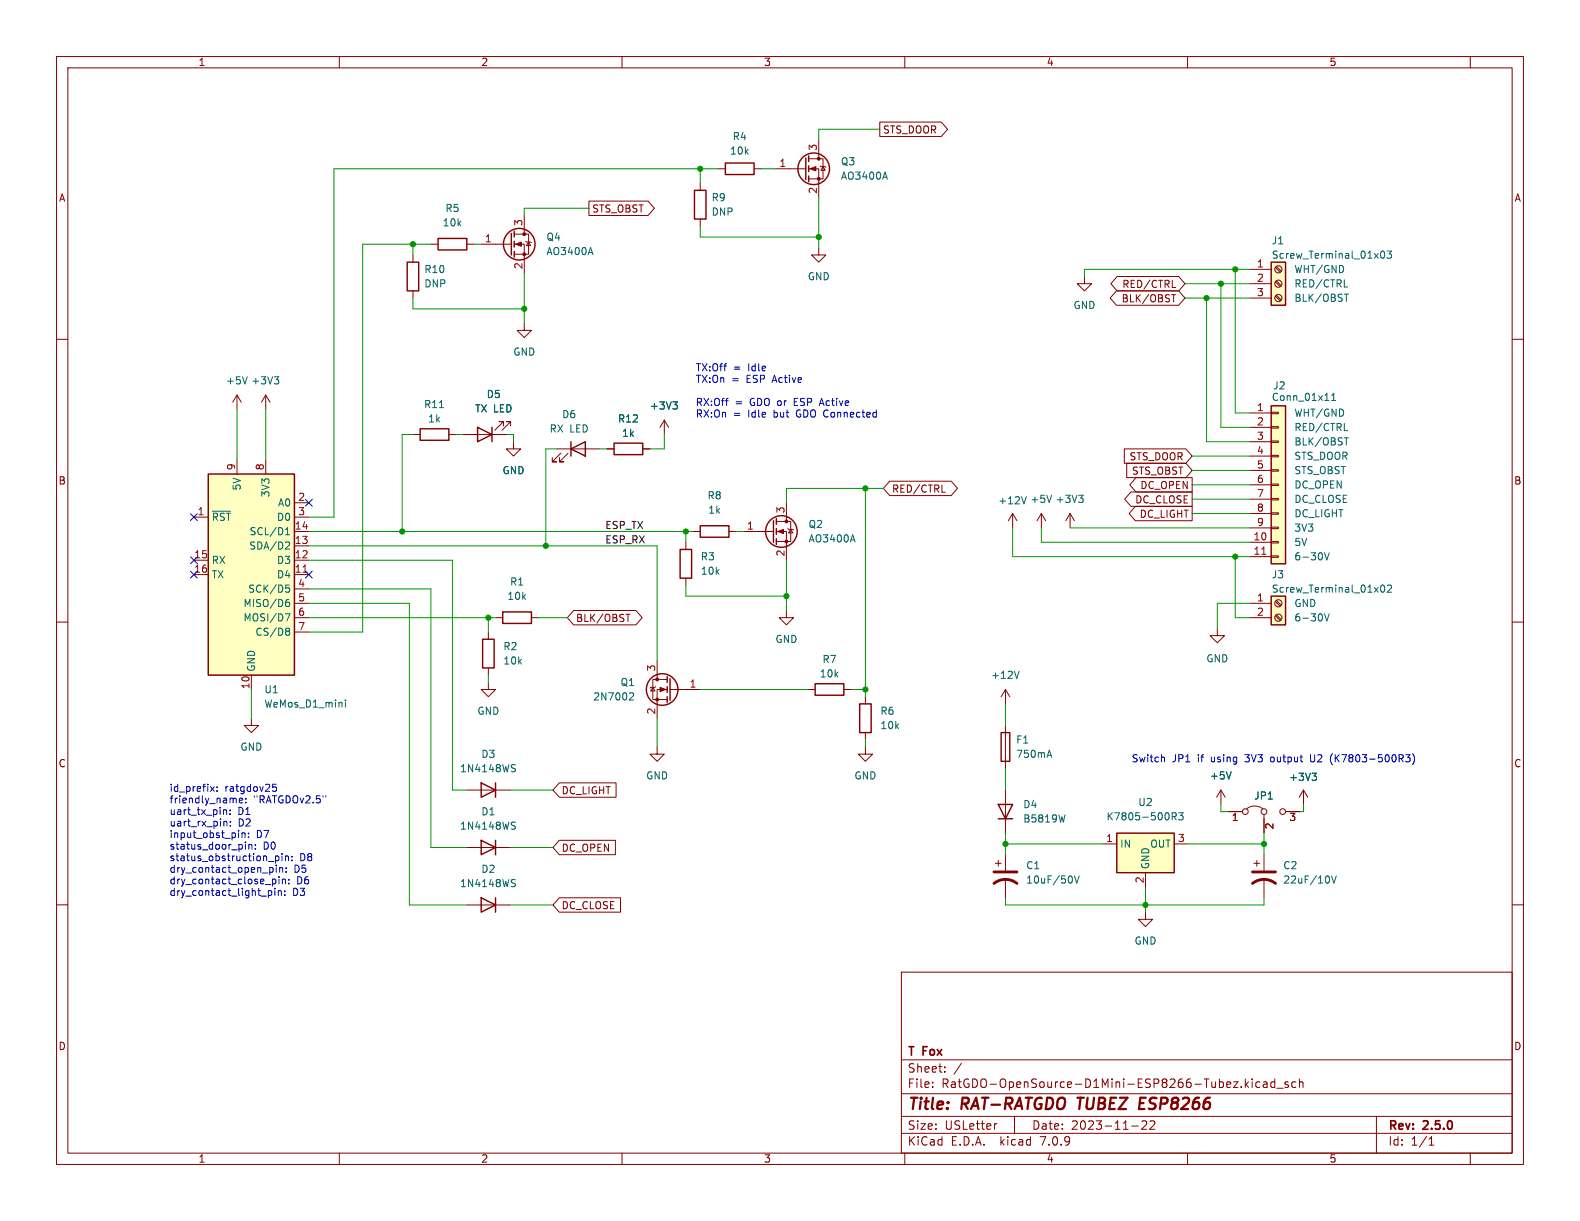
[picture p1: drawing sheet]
<svg xmlns="http://www.w3.org/2000/svg" width="279mm" height="216mm" viewBox="0 0 279 216" stroke-linecap="round" stroke-linejoin="round" font-family="sans-serif">
<g fill="none" stroke="#840000" stroke-width=".18">
<path d="M10 10h259.4v195.9h-259.4zM12 12h255.4v191.9h-255.4zM60 10v2M110 10v2M160 10v2M210 10v2M260 10v2M92.7 38.1v3.3M104.1 35.6h10.5l1.1 1.2-1.1 1.3h-10.5zM123.8 32.4v1.3M123.8 38.7v1.3M127 29.8h1.3"/>
<path d="M133.3 29.8h1.3M137.2 29.8h5.3M143 29.8h1.8v5.1M143 28.1h2.5v3.5h-2.5M144.8 24.8v3.3M145 29.3l.2 .2h.7l.1 .1M145.5 29.5l.4 .6h-.7zM155.6 21.6h10.9l1.1 1.3-1.1 1.2h-10.9zM10 60h2M73 45.1v1.3M73 51.4v1.3M76.2 43.2h1.3"/>
<path d="M82.5 43.2h1.3M85.1 43.2h5.3M90.9 43.2h1.8v5.1M90.9 41.4h2.6v3.6h-2.6M92.7 57.2v1.2h1.3l-1.3 1.3-1.3-1.3h1.3M93 42.7l.1 .1h.8l.1 .1M93.5 42.8l.4 .6h-.8zM144.8 43.8v1.3h1.2l-1.2 1.3-1.3-1.3h1.3M191.8 48.9v1.3h1.2l-1.2 1.2-1.3-1.2h1.3M197.4 51.4h11l1.1 1.3-1.1 1.3h-11l-1.1-1.3zM197.5 48.9h10.9l1.1 1.3-1.1 1.2h-10.9l-1.1-1.2zM207.2 52.1h.7"/>
<path d="M207.3 50.8h.6M207.5 52.1v1.3M221 47.6h3.8M221 50.2h3.8M221 52.7h3.8M225.5 52.4l.9 .8M225.5 49.8l.9 .9M225.5 47.3l.9 .8M225.7 52.2l.9 .8M225.7 49.7l.9 .8M225.7 47.1l.9 .9M267.4 60h2"/>
<path d="M41.9 69.9l-.8 1.2M41.9 69.9v2.5M41.9 69.9l.8 1.2M47 69.9l-.8 1.2M47 69.9v2.5M47 69.9l.8 1.2M73 76.8h1.3M79.4 76.8h1.2M81.9 76.8h7.6M89 75.3v-.8h-.7h.7l-1.5 1.6M90.3 75.3v-.8h-.8h.8l-1.5 1.6M90.8 78.1v1.3h1.3l-1.3 1.2-1.3-1.2h1.3"/>
<path d="M98.4 79.4h7.6M107.3 79.4h1.3M113.7 79.4h1.2M117.5 74.3l-.8 1.3M117.5 74.3v2.5M117.5 74.3l.7 1.3M198.8 79.4h10.9l1.1 1.2-1.1 1.3h-10.9zM221 73h3.8M221 75.6h3.8M221 78.1h3.8M224.8 78h1.3v.2h-1.3zM224.8 75.4h1.3v.3h-1.3z"/>
<path d="M224.8 72.9h1.3v.3h-1.3zM34.3 91.4h2.5M34.3 99.1h2.5M41.9 81.3v2.5M47 81.3v2.5M52.1 94h2.5M52.1 91.4h2.5M52.1 99.1h2.5M52.1 96.5h2.5M52.1 88.9h2.5M99.2 80.1l-1.5 1.6h.7h-.7v-.8M100.5 80.1l-1.6 1.6h.8h-.8v-.8"/>
<path d="M121.3 95.9v1.3M122.6 94h1.2M128.9 94h1.3M131.4 94h5.4M137.3 94h1.8v5.1M137.3 92.2h2.5v3.6h-2.5M139.1 88.9v3.3M139.3 93.5l.1 .1h.8l.1 .1M139.8 93.6l.4 .6h-.8zM157.3 85.1h10.9l1.1 1.3-1.1 1.2h-10.9l-1.1-1.2zM166.6 87h.6M179.1 90.8l-.8 1.3"/>
<path d="M179.1 90.8v2.5M179.1 90.8l.7 1.3M184.1 90.8l-.7 1.3M184.1 90.8v2.5M184.1 90.8l.8 1.3M189.2 90.8l-.7 1.3M189.2 90.8v2.5M189.2 90.8l.8 1.3M199.2 81.9h10.5l1.1 1.3-1.1 1.3h-10.5zM200 87h10.8v2.5h-10.8l-1.1-1.2zM200.8 89.5h10v2.6h-10l-1.1-1.3zM200.9 84.5h9.9v2.5h-9.9l-1.1-1.3z"/>
<path d="M221 95.9h3.8M221 98.4h3.8M221 80.6h3.8M221 83.2h3.8M221 85.7h3.8M221 88.3h3.8M221 90.8h3.8M221 93.3h3.8M224.8 98.3h1.3v.3h-1.3zM224.8 95.8h1.3v.2h-1.3zM224.8 93.2h1.3v.3h-1.3zM224.8 90.7h1.3v.2h-1.3z"/>
<path d="M224.8 88.1h1.3v.3h-1.3zM224.8 85.6h1.3v.3h-1.3zM224.8 83.1h1.3v.2h-1.3zM224.8 80.5h1.3v.3h-1.3zM10 110h2M34.3 101.6h2.5M44.4 119.4v2.5M52.1 109.2h2.5M52.1 106.7h2.5M52.1 101.6h2.5M52.1 104.1h2.5M52.1 111.8h2.5"/>
<path d="M86.4 111.8v1.2M86.4 118.1v1.3M87.6 109.2h1.3M94 109.2h1.2M101.4 107.9h11.1l1.1 1.3-1.1 1.3h-11.1l-1.1-1.3zM110.7 108.6h.7M111.1 108.6v1.3M116.2 116.8v3.3M121.3 102.2v1.3M139.1 108v1.2h1.2l-1.2 1.3-1.3-1.3h1.3M215.3 111.1v1.3h1.2l-1.2 1.3-1.3-1.3h1.3M221 109.2h3.8"/>
<path d="M221 106.7h3.8M225.5 108.9l.9 .8M225.5 106.3l.9 .9M225.7 108.7l.9 .9M225.7 106.2l.9 .8M267.4 110h2M44.4 127v1.3h1.3l-1.3 1.2-1.2-1.2h1.2M82.5 139.7h7.7M86.4 120.7v1.2h1.2l-1.2 1.3-1.3-1.3h1.3M98.9 138.4h10v2.6h-10l-1.1-1.3zM115.4 121.5l.4 .7h-.7zM116 121.4l-.2 .1h-.7l-.2 .2"/>
<path d="M116.2 132.1v1.3h1.3l-1.3 1.2-1.3-1.2h1.3M118 121.9h-1.8v5.1M118 120.1h-2.6v3.6h2.6M118.5 121.9h5.3M142.9 121.9h1.2M149.2 121.9h1.3M153 132.1v1.3h1.3l-1.3 1.2-1.2-1.2h1.2M153 123.2v1.3M153 129.5v1.3M177.8 121.9l-.8 1.3M177.8 121.9v2.6M177.8 128.3v7.6"/>
<path d="M177.8 139.7v7.6M177.8 121.9l.8 1.3M215.9 139.7l-.8 1.3M215.9 139.7v2.5M215.9 139.7l.8 1.3M230.5 139.7l-.8 1.3M230.5 139.7v2.5M230.5 139.7l.8 1.3M10 160h2M82.5 149.9h7.7M98.9 158.7h10.8v2.6h-10.8l-1.1-1.3zM98.9 148.6h9.9v2.5h-9.9l-1.1-1.2z"/>
<path d="M176 152.7h1M176.5 152.1v1.1M177.8 151.1v2.8M177.8 155.4v3.4M194.9 149.2h2.6M202.6 154.3v2.5M207.6 149.2h2.6M217.2 143.5h2.5M220.5 143a2.26 2.26 0 0 1 2.8 0M221.7 152.7h1.1M222.2 152.1v1.1M223.5 144v3.3"/>
<path d="M223.5 151.1v2.8M223.5 155.4v3.4M227.3 143.5h2.6M267.4 160h2M82.5 160h7.7M159.4 171.9h108v32h-108zM202.6 161.3v1.3h1.2l-1.2 1.2-1.3-1.2h1.3M159.4 197.4h108M159.4 193.4h108M159.4 187.4h108M164.9 192.1v.2M164.9 191.4v.1"/>
<path d="M167.1 189.4v.2M167.1 188.7v.1M170 188l-1.3 1.9M176.3 198.7l-.3 .1M179.4 197.4v3M200.1 199.1h1.2M201.9 198.3l.6-.1 .2 .1 .1 .3-.9 1.1h.9M203.4 198.3l.5-.1 .2 .1 .1 .3-.9 1.1h.9M220.4 191.7l.4 .6M220.8 191.3l-.6 .6M221.4 190.8v.1M221.4 191.3v1"/>
<path d="M222.8 191.4l-.4-.1-.3 .3v.4l.1 .2h.6M223.4 191.4h.6l.1 .9M224.1 191.6l-.5 .1a.29 .29 0 0 0-.3 .3 .29 .29 0 0 0 .3 .3l.5-.1M225.4 191.4l-.4-.1-.3 .3v.4l.2 .2h.5M225.4 190.8v1.5M225.8 192.4h1.1M227.8 191.4l-.4-.1-.2 .2 .1 .2 .5 .2v.3h-.6M229.1 191.4l-.4-.1-.3 .3v.4l.2 .2h.5M229.8 191.4l.2-.1 .4 .1v.9M229.8 190.8v1.5M243.4 197.4v6.5M60 203.9v2"/>
<path d="M110 203.9v2M159.4 200.4h108M160 203.9v2M210 203.9v2M252.7 202.5h.9M252.7 201.4l.4-.4v1.5M260 203.9v2"/>
<circle cx="226.1" cy="52.7" r=".63"/>
<circle cx="226.1" cy="47.6" r=".63"/>
<circle cx="226.1" cy="50.2" r=".63"/>
<circle cx="226.1" cy="106.7" r=".63"/>
<circle cx="226.1" cy="109.2" r=".63"/>
<circle cx="220.2" cy="143.5" r=".51"/>
<circle cx="223.5" cy="143.5" r=".51"/>
<circle cx="226.8" cy="143.5" r=".51"/>
</g>
<path d="M190.5 194.1h1.2M191.1 194.1l-.3 2M201.4 196.1h1M201.5 195.1h.7M201.7 194.1h.9" fill="none" stroke="#840000" stroke-width=".4"/>
<g fill="none" stroke="#006464" stroke-width=".18">
<path d="M156.5 30.4l.4 1.3M104.4 43.8l.5 1.2M237.7 50.7h.6M237.7 52h.7M238.1 52v1.3M244.3 44.5l.1-.1a.68 .68 0 0 1 .5 .6 .68 .68 0 0 1-.5 .7l-.1-.2-.2-.3zM245.3 44.4h.8l-.5 .5 .4 .1v.5l-.2 .2-.5-.2M43.7 66.6l-.4 1.3M48.5 66.6h.8l-.4 .5M49 67.1l.3 .2v.3l-.3 .3M77.7 72.1h.7M119 71.1h.8l-.5 .4"/>
<path d="M119.5 71.5l.3 .3v.3l-.3 .2M235.5 70.8h.7M235.5 69.9l.3-.4v1.3M237.7 76.1h.6M237.7 77.4h.7M238.1 77.4v1.3M37.6 90.4h3.2M50.5 94.6h.7M50.5 93.7l.4-.4v1.3M50.7 95.8l.4 .1 .1 .3-.8 .9h.8M150.8 94.6l.4 1.2M181.5 87.8l-.4 1.3"/>
<path d="M186 87.6l-.5 1.2M190.7 87.6h.8l-.4 .5M191.3 88.1l.2 .2v.3l-.2 .2M234.2 97.7l.4 1.3 .5-1.3M50.4 108.5h.9l-.6 1.3M50.6 103.4h.6M50.7 103.9h.3l.2 .3-.1 .5h-.4M50.7 106.5h.4l.1 .2v.4l-.5 .2M50.7 111.1h.3l.2 .2-.2 .3M50.7 111.6h.3M51 111.6l.2 .3v.2l-.1 .2h-.4M51.1 106l-.4 .1"/>
<path d="M180.2 118.7l-.4 1.3M234.2 108.5l.4 1.3 .5-1.3M244.3 103.6l.1-.2a.68 .68 0 0 1 .5 .7 .68 .68 0 0 1-.5 .6l-.1-.1-.2-.4zM245.3 103.6l.5-.2 .3 .4-.8 .9h.8M61.1 123.8v.1M61.1 124.2v.8M90.7 135.8l.3 .1 .1 .3-.2 .3h-.3M90.7 135.2l.4 .1M111.5 122.5l.4 .1 .1 .3-.7 .9h.7M185.3 133.6h.6M185.6 132.7l.4 1.2M217.7 136.5l-.4 1.2"/>
<path d="M232 136.7h.8l-.4 .5M232.6 137.2l.2 .2v.4l-.2 .2M90.7 156.1l.3 .1 .1 .3-.2 .3h-.3M90.7 146l.3 .1 .1 .3-.2 .2h-.3M90.7 155.5l.4 .1M90.7 145.4h.4M188.3 144.1l-.3 1.3M189.6 155.1v.8M190 154.9l.4 1.3 .4-1.3M207.3 144.4l.6-.1 .1-.2-.1-.3-.6-.1v1.3M207.6 144.4l.4 .6M208.4 143.7h.8l-.4 .5 .4 .1v.6l-.2 .1-.6-.1"/>
<path d="M235 155.1v.8M235.5 154.9l.4 1.3 .4-1.3"/>
</g>
<g fill="none" stroke="#840000" stroke-width=".25">
<path d="M122.8 33.7h2v5h-2zM128.3 28.8h5v2.1h-5zM142.5 27.9v3.9M143 27.6v1M143 29.3v1.1M143 31.1v1M72 46.4h2v5h-2zM77.5 42.2h5v2h-5zM90.4 41.3v3.8M90.9 40.9v1M90.9 42.7v1M90.9 44.5v1"/>
<path d="M224.8 46.4h2.5v7.6h-2.5zM74.3 75.8h5.1v2.1h-5.1zM84.5 75.6l2.5 1.2-2.5 1.3zM87 75.6v2.5M101 79.4l2.5-1.3v2.5zM101 78.1v2.5M108.6 78.4h5.1v2h-5.1zM224.8 71.8h2.5v27.9h-2.5zM36.8 83.8h15.3v35.6h-15.3zM120.3 97.2h2v5h-2zM123.8 93h5.1v2h-5.1zM136.8 92.1v3.8"/>
<path d="M137.3 91.7v1M137.3 93.5v1M137.3 95.3v1M85.3 113h2.1v5.1h-2.1zM88.9 108.2h5.1v2h-5.1zM118 119.6v1.1M224.8 105.4h2.5v5.1h-2.5zM85.1 138.4l2.5 1.3-2.5 1.3zM87.6 138.4v2.6M118 121.4v1M118 123.2v1M118.5 120v3.8"/>
<path d="M144.1 120.9h5.1v2h-5.1zM152 124.5h2.1v5h-2.1zM177 129.5h1.6v5.1h-1.6zM85.1 158.8l2.5 1.2-2.5 1.3zM85.1 148.6l2.5 1.3-2.5 1.2zM87.6 148.6v2.5M87.6 158.8v2.5M176.5 142.2h2.6l-1.3 2.6zM176.5 144.8h2.6M197.5 147.3h10.1v7h-10.1z"/>
<circle cx="143.9" cy="29.8" r="2.79"/>
<circle cx="91.8" cy="43.2" r="2.79"/>
<circle cx="138.2" cy="94" r="2.79"/>
<circle cx="117.1" cy="121.9" r="2.79"/>
</g>
<g fill="#ffffc2" stroke="#ffffc2" stroke-width=".18">
<path d="M224.8 46.4h2.5v7.6h-2.5z"/>
<path d="M224.8 105.4h2.5v5.1h-2.5z"/>
<path d="M224.8 71.8h2.5v27.9h-2.5z"/>
<path d="M197.5 147.3h10.1v7h-10.1z"/>
<path d="M36.8 83.8h15.3v35.6h-15.3z"/>
</g>
<g fill="#840000" stroke="#840000" stroke-width=".18">
<path d="M91.2 43.2l1-.4v.8z"/>
<path d="M116.7 121.5l1 .4-1 .4z"/>
<path d="M137.5 94l1.1-.4v.8z"/>
<path d="M143.3 29.8l1-.3v.7z"/>
<circle cx="92.7" cy="45" r=".25"/>
<circle cx="92.7" cy="41.4" r=".25"/>
<circle cx="116.2" cy="123.7" r=".25"/>
<circle cx="116.2" cy="120.1" r=".25"/>
<circle cx="139.1" cy="95.8" r=".25"/>
<circle cx="139.1" cy="92.2" r=".25"/>
<circle cx="144.8" cy="31.6" r=".25"/>
<circle cx="144.8" cy="28.1" r=".25"/>
</g>
<path d="M223.1 98h.8M53.6 101.2h.7" fill="none" stroke="#a90000" stroke-width=".18"/>
<path d="M175.8 156.2a3.3 3.3 0 0 1 4 0M175.8 154.2h4M221.5 156.2a3.3 3.3 0 0 1 4.1 0M221.5 154.2h4.1" fill="none" stroke="#840000" stroke-width=".51"/>
<g fill="none" stroke="#0000c2" stroke-width=".18">
<path d="M145 71.3h.6M145.3 70.4l-.4 1.3M38.4 139.8v.1M38.4 139.1v.2M48.2 138.7h.6M48.4 139.1h.3l.2 .3-.1 .4-.4 .1M205.6 133.9l.3 .1v.7M224.8 133.9l-.1 .2 .1 .6M231.8 133.4v1.1l.2 .2h.2M235.3 134.7l.3 .5M235.6 133.3l-.3 .5M248.6 133.4h.8l-.5 .5 .4 .1 .1 .5-.3 .2h-.4"/>
<path d="M249.8 133.3a1.46 1.46 0 0 1 0 1.9M39.9 143.2l.2 .2v.6M40.1 145.3v.8M40.7 143.9v.1M40.7 143.2v.2M40.7 145.9v.2M40.7 145.3v.1M42.3 141.8l.2 .2 .4-.1M42.3 141.3l.2-.2h.2l.2 .2v.1l-.6 .2M42.8 147.3v.8M42.8 147.4l.2-.1h.3v.8M43.5 141.9v.1"/>
<path d="M43.5 141.2v.1M43.9 148v.1M43.9 147.3v.1M44 149.3v.9M44 149.4l.2-.1 .3 .1v.8M45.2 150v.2M45.2 149.4v.1M47.9 157.6l.2 .1-.2 .6M48.6 157.5v.8M48.8 153.4v.8M48.8 151.4h.4l.1 .2v.5l-.5 .1M49.2 157.5v.8"/>
<path d="M49.2 157.6l.2-.1 .3 .1 .1 .7M49.3 155v.1M49.3 155.4v.9M49.4 153.4v.8M49.4 153.5l.2-.1 .3 .1 .1 .7M49.9 150.9v.2M49.9 151.4v.8M49.9 155.6l.2-.2 .3 .1 .1 .8M49.9 155.4v.9M50.4 158.2v.1M50.4 157.6v.1M50.5 151.5l.2-.1h.3v.8"/>
<path d="M50.5 151.4v.8M50.6 154.1v.1M50.6 153.5v.1M51.1 156.2v.1M51.1 155.5v.1M51.6 152.1v.1M51.6 151.4v.1"/>
</g>
<g fill="none" stroke="#009600" stroke-width=".18">
<path d="M104.1 36.8h-11.4v1.3M123.8 29.8v2.6M127 29.8h-67.9v61.6h-4.5M134.6 29.8h2.6M144.8 34.9v8.9M155.6 22.9h-10.8v1.9M73 43.2v1.9M73 52.7v1.9h19.7M76.2 43.2h-12.1v68.6h-9.5M83.8 43.2h1.3M92.7 48.3v8.9M123.8 40v1.9h21"/>
<path d="M209.5 52.7h11.5M209.5 50.2h11.5M213.4 52.7v25.4h7.6M215.9 50.2v25.4h5.1M218.4 47.6v25.4h2.6M221 47.6h-29.2v1.3M41.9 72.4v8.9M47 72.4v8.9M73 76.8h-1.9v17.2M80.6 76.8h1.3M89.5 76.8h1.3v1.3M98.4 79.4h-1.9v17.1"/>
<path d="M106 79.4h1.3M117.5 76.8v2.6h-2.6M54.6 96.5h61.6v20.3M54.6 99.1h25.4v40.6h2.5M54.6 94h68M121.3 94v1.9M130.2 94h1.2M139.1 99.1v8.9M153 86.4v36.8M156.2 86.4h-17.1v2.5M179.1 93.3v5.1h41.9M184.1 93.3v2.6h36.9"/>
<path d="M189.2 93.3h31.8M210.8 83.2h10.2M210.8 85.7h10.2M210.8 88.3h10.2M210.8 90.8h10.2M210.8 80.6h10.2M218.4 98.4v10.8h2.6M54.6 104.1h21.6v45.8h6.3M54.6 106.7h17.8v53.3h10.1M54.6 109.2h33M86.4 109.2v2.6M86.4 119.4v1.3"/>
<path d="M95.2 109.2h5.1M121.3 103.5v1.9h17.8M221 106.7h-5.7v4.4M44.4 121.9v5.1M90.2 139.7h7.6M116.2 127v5.1M123.8 121.9h19.1M150.5 121.9h2.5M153 130.8v1.3M177.8 124.5v3.8M177.8 135.9v3.8M90.2 149.9h7.6"/>
<path d="M177.8 158.8v1.2h45.7v-1.2M177.8 147.3v3.8M177.8 149.2h17.1M202.6 156.8v4.5M210.2 149.2h13.3M215.9 142.2v1.3h1.3M223.5 147.3v3.8M230.5 142.2v1.3h-.6M90.2 160h7.6"/>
</g>
<path d="M33.7 90.8l1.2 1.2M33.7 98.5l1.2 1.2M34.9 90.8l-1.2 1.2M34.9 98.5l-1.2 1.2M54 88.3l1.2 1.2M55.2 88.3l-1.2 1.2M33.7 101l1.2 1.2M34.9 101l-1.2 1.2M54 101l1.2 1.2M55.2 101l-1.2 1.2" fill="none" stroke="#000084" stroke-width=".18"/>
<g fill="#009600" stroke="#009600" stroke-width=".18">
<circle cx="213.4" cy="52.7" r=".46"/>
<circle cx="215.9" cy="50.2" r=".46"/>
<circle cx="218.4" cy="47.6" r=".46"/>
<circle cx="218.4" cy="98.4" r=".46"/>
<circle cx="139.1" cy="105.4" r=".46"/>
<circle cx="153" cy="121.9" r=".46"/>
<circle cx="96.5" cy="96.5" r=".46"/>
<circle cx="86.4" cy="109.2" r=".46"/>
<circle cx="71.1" cy="94" r=".46"/>
<circle cx="73" cy="43.2" r=".46"/>
<circle cx="121.3" cy="94" r=".46"/>
<circle cx="92.7" cy="54.6" r=".46"/>
<circle cx="177.8" cy="149.2" r=".46"/>
<circle cx="223.5" cy="149.2" r=".46"/>
<circle cx="202.6" cy="160" r=".46"/>
<circle cx="144.8" cy="41.9" r=".46"/>
<circle cx="153" cy="86.4" r=".46"/>
<circle cx="123.8" cy="29.8" r=".46"/>
</g>
<g font-size="2.8" fill="#840000">
<text x="160.4" y="196.8">Title:</text>
<text x="170.1" y="196.8">RAT-RATGDO</text>
<text x="191.4" y="196.8">TUBEZ</text>
<text x="203.1" y="196.8">ESP8266</text>
</g>
<g font-size="2.1" fill="#840000">
<text x="160.4" y="189.9">Sheet:</text>
<text x="160.4" y="187.1">T</text>
<text x="163.3" y="187.1">Fox</text>
<text x="160.4" y="192.6">File:</text>
<text x="166.5" y="192.6">RatGDO-OpenSource-D1Mini-ESP8266-Tubez.kicad_sch</text>
<text x="160.4" y="202.8">KiCad</text>
<text x="160.4" y="200">Size:</text>
<text x="167.1" y="200">USLetter</text>
<text x="168.1" y="202.8">E.D.A.</text>
<text x="177" y="202.8">kicad</text>
<text x="182.4" y="200">Date:</text>
<text x="184.2" y="202.8">7.0.9</text>
<text x="189.4" y="200">2023-11-22</text>
<text x="245.4" y="200.2">Rev:</text>
<text x="245.4" y="202.8">Id:</text>
<text x="249.5" y="202.8">1/1</text>
<text x="251.8" y="200.2">2.5.0</text>
</g>
<g font-size="1.8" fill="#840000">
<text x="35" y="11.9">1</text>
<text x="85" y="11.9">2</text>
<text x="135" y="11.9">3</text>
<text x="185" y="11.9">4</text>
<text x="235" y="11.9">5</text>
<text x="156.1" y="23.8">STS_DOOR</text>
<text x="10.3" y="35.9">A</text>
<text x="267.7" y="35.9">A</text>
<text x="104.6" y="37.8">STS_OBST</text>
<text x="198.2" y="53.7">BLK/OBST</text>
<text x="198.4" y="51.1">RED/CTRL</text>
<text x="199.6" y="81.6">STS_DOOR</text>
<text x="10.3" y="85.9">B</text>
<text x="157.6" y="87.3">RED/CTRL</text>
<text x="200.1" y="84.1">STS_OBST</text>
<text x="200.6" y="89.2">DC_CLOSE</text>
<text x="201.6" y="86.7">DC_OPEN</text>
<text x="267.7" y="85.9">B</text>
<text x="201.4" y="91.8">DC_LIGHT</text>
<text x="101.8" y="110.2">BLK/OBST</text>
<text x="10.3" y="135.9">C</text>
<text x="267.7" y="135.9">C</text>
<text x="99.2" y="140.7">DC_LIGHT</text>
<text x="99.2" y="150.8">DC_OPEN</text>
<text x="99.2" y="161">DC_CLOSE</text>
<text x="10.3" y="185.9">D</text>
<text x="267.7" y="185.9">D</text>
<text x="35" y="205.8">1</text>
<text x="85" y="205.8">2</text>
<text x="135" y="205.8">3</text>
<text x="185" y="205.8">4</text>
<text x="235" y="205.8">5</text>
</g>
<g font-size="1.8" fill="#006464">
<text x="129" y="27.5">10k</text>
<text x="129.5" y="25">R4</text>
<text x="148.6" y="29.4">Q3</text>
<text x="125.7" y="35.8">R9</text>
<text x="148.6" y="32">AO3400A</text>
<text x="78.2" y="40.2">10k</text>
<text x="78.7" y="37.7">R5</text>
<text x="125.7" y="38.3">DNP</text>
<text x="96.5" y="45.3">AO3400A</text>
<text x="96.5" y="42.8">Q4</text>
<text x="224.8" y="43.4">J1</text>
<text x="224.8" y="45.9">Screw_Terminal_01x03</text>
<text x="74.9" y="51">DNP</text>
<text x="74.9" y="48.5">R10</text>
<text x="142.7" y="49.8">GND</text>
<text x="228.8" y="48.5">WHT/GND</text>
<text x="228.8" y="51">RED/CTRL</text>
<text x="228.8" y="53.6">BLK/OBST</text>
<text x="189.7" y="54.8">GND</text>
<text x="90.7" y="63.1">GND</text>
<text x="39.9" y="68.2">+5V</text>
<text x="44.3" y="68.2">+3V3</text>
<text x="86" y="70.6">D5</text>
<text x="224.8" y="71.1">Conn_01x11</text>
<text x="225.1" y="69.1">J2</text>
<text x="74.9" y="72.4">R11</text>
<text x="75.6" y="74.9">1k</text>
<text x="83.9" y="73.1">TX LED</text>
<text x="97.1" y="76.7">RX LED</text>
<text x="99.3" y="74.1">D6</text>
<text x="109.2" y="74.9">R12</text>
<text x="109.9" y="77.4">1k</text>
<text x="114.8" y="72.6">+3V3</text>
<text x="228.8" y="73.9">WHT/GND</text>
<text x="228.8" y="76.4">RED/CTRL</text>
<text x="228.8" y="79">BLK/OBST</text>
<text x="228.8" y="81.5">STS_DOOR</text>
<text x="42.8" y="86.8" transform="rotate(-90 42.8 86.8)">5V</text>
<text x="47.9" y="88" transform="rotate(-90 47.9 88)">3V3</text>
<text x="49.1" y="89.8">A0</text>
<text x="88.8" y="84">GND</text>
<text x="125" y="88.5">R8</text>
<text x="176.4" y="89.4">+12V</text>
<text x="182.1" y="89.1">+5V</text>
<text x="186.6" y="89.1">+3V3</text>
<text x="228.8" y="84">STS_OBST</text>
<text x="228.8" y="86.6">DC_OPEN</text>
<text x="228.8" y="89.1">DC_CLOSE</text>
<text x="37.3" y="92.3">~{RST}</text>
<text x="44" y="94.8">SCL/D1</text>
<text x="48.9" y="92.3">D0</text>
<text x="125.1" y="91">1k</text>
<text x="142.9" y="93.6">Q2</text>
<text x="228.8" y="91.7">DC_LIGHT</text>
<text x="228.8" y="94.2">3V3</text>
<text x="37.3" y="99.9">RX</text>
<text x="44" y="97.4">SDA/D2</text>
<text x="48.9" y="99.9">D3</text>
<text x="123.8" y="99.3">R3</text>
<text x="123.8" y="101.8">10k</text>
<text x="142.9" y="96.1">AO3400A</text>
<text x="228.8" y="96.7">5V</text>
<text x="228.8" y="99.3">6-30V</text>
<text x="37.3" y="102.5">TX</text>
<text x="43" y="107.5">MISO/D6</text>
<text x="43.8" y="105">SCK/D5</text>
<text x="48.9" y="102.5">D4</text>
<text x="89.6" y="106.3">10k</text>
<text x="90.1" y="103.7">R1</text>
<text x="224.8" y="102.5">J3</text>
<text x="224.8" y="105">Screw_Terminal_01x02</text>
<text x="228.8" y="107.5">GND</text>
<text x="43" y="110.1">MOSI/D7</text>
<text x="45.1" y="112.6">CS/D8</text>
<text x="137" y="113.9">GND</text>
<text x="228.8" y="110.1">6-30V</text>
<text x="45.3" y="118.9" transform="rotate(-90 45.3 118.9)">GND</text>
<text x="88.9" y="115.2">R2</text>
<text x="88.9" y="117.7">10k</text>
<text x="144.9" y="120">10k</text>
<text x="145.3" y="117.4">R7</text>
<text x="213.2" y="117.3">GND</text>
<text x="46.7" y="122.8">U1</text>
<text x="46.7" y="125.3">WeMos_D1_mini</text>
<text x="104.8" y="124.1">2N7002</text>
<text x="109.6" y="121.5">Q1</text>
<text x="175.2" y="120.2">+12V</text>
<text x="84.3" y="126.6">GND</text>
<text x="155.6" y="126.6">R6</text>
<text x="155.6" y="129.1">10k</text>
<text x="179.6" y="131.7">F1</text>
<text x="42.4" y="132.9">GND</text>
<text x="81.2" y="136.8">1N4148WS</text>
<text x="85" y="134.2">D3</text>
<text x="179.6" y="134.2">750mA</text>
<text x="114.2" y="138">GND</text>
<text x="151" y="138">GND</text>
<text x="180.9" y="143.1">D4</text>
<text x="201.2" y="142.7">U2</text>
<text x="213.9" y="138">+5V</text>
<text x="221.7" y="141.6">JP1</text>
<text x="227.9" y="138.3">+3V3</text>
<text x="81.2" y="146.9">1N4148WS</text>
<text x="85" y="144.4">D1</text>
<text x="180.9" y="145.6">B5819W</text>
<text x="195.6" y="145.3">K7805-500R3</text>
<text x="85" y="154.5">D2</text>
<text x="181.4" y="153.9">C1</text>
<text x="198" y="150.1">IN</text>
<text x="203.3" y="150.1">OUT</text>
<text x="203.4" y="153.8" transform="rotate(-90 203.4 153.8)">GND</text>
<text x="226.8" y="153.9">C2</text>
<text x="81.2" y="157.1">1N4148WS</text>
<text x="181.4" y="156.4">10uF/50V</text>
<text x="226.8" y="156.4">22uF/10V</text>
<text x="200.5" y="167.2">GND</text>
</g>
<g font-size="1.8" fill="#a90000">
<text x="137.7" y="29.6">1</text>
<text x="144.5" y="26.7" transform="rotate(-90 144.5 26.7)">3</text>
<text x="144.5" y="34.4" transform="rotate(-90 144.5 34.4)">2</text>
<text x="92.5" y="40.1" transform="rotate(-90 92.5 40.1)">3</text>
<text x="85.7" y="42.9">1</text>
<text x="92.5" y="47.7" transform="rotate(-90 92.5 47.7)">2</text>
<text x="222.2" y="47.4">1</text>
<text x="222.2" y="49.9">2</text>
<text x="222.2" y="52.5">3</text>
<text x="222.2" y="72.8">1</text>
<text x="222.2" y="75.3">2</text>
<text x="222.2" y="77.9">3</text>
<text x="41.7" y="83.3" transform="rotate(-90 41.7 83.3)">9</text>
<text x="46.7" y="83.3" transform="rotate(-90 46.7 83.3)">8</text>
<text x="222.2" y="80.4">4</text>
<text x="222.2" y="82.9">5</text>
<text x="52.6" y="88.6">2</text>
<text x="222.2" y="85.5">6</text>
<text x="222.2" y="88">7</text>
<text x="34.9" y="91.2">1</text>
<text x="52" y="93.7">14</text>
<text x="52.6" y="91.2">3</text>
<text x="132" y="93.7">1</text>
<text x="138.8" y="90.9" transform="rotate(-90 138.8 90.9)">3</text>
<text x="221.6" y="95.6">10</text>
<text x="222.2" y="90.6">8</text>
<text x="222.2" y="93.1">9</text>
<text x="34.2" y="98.8">15</text>
<text x="34.2" y="101.3">16</text>
<text x="52" y="101.3">11</text>
<text x="52" y="98.8">12</text>
<text x="52" y="96.3">13</text>
<text x="138.8" y="98.5" transform="rotate(-90 138.8 98.5)">2</text>
<text x="221.6" y="98.2">11</text>
<text x="52.6" y="103.9">4</text>
<text x="52.6" y="106.4">5</text>
<text x="222.2" y="106.4">1</text>
<text x="52.6" y="109">6</text>
<text x="52.6" y="111.5">7</text>
<text x="222.2" y="109">2</text>
<text x="116" y="118.8" transform="rotate(-90 116 118.8)">3</text>
<text x="44.2" y="122" transform="rotate(-90 44.2 122)">10</text>
<text x="121.8" y="121.7">1</text>
<text x="116" y="126.4" transform="rotate(-90 116 126.4)">2</text>
<text x="195.5" y="149">1</text>
<text x="208.2" y="149">3</text>
<text x="217.7" y="145.5">1</text>
<text x="225.5" y="146.8" transform="rotate(-90 225.5 146.8)">2</text>
<text x="227.9" y="145.5">3</text>
<text x="202.3" y="156.3" transform="rotate(-90 202.3 156.3)">2</text>
</g>
<g font-size="1.8" fill="#0000c2">
<text x="122.9" y="65.7">TX:Off</text>
<text x="129.7" y="65.7">=</text>
<text x="132.4" y="65.7">Idle</text>
<text x="122.9" y="67.8">TX:On</text>
<text x="122.9" y="71.9">RX:Off</text>
<text x="129.4" y="67.8">=</text>
<text x="130" y="71.9">=</text>
<text x="132.1" y="67.8">ESP</text>
<text x="132.7" y="71.9">GDO or</text>
<text x="136.9" y="67.8">Active</text>
<text x="140.9" y="71.9">ESP</text>
<text x="145.7" y="71.9">Active</text>
<text x="122.9" y="73.9">RX:On</text>
<text x="129.7" y="73.9">=</text>
<text x="132.4" y="73.9">Idle</text>
<text x="137.1" y="73.9">but</text>
<text x="141.3" y="73.9">GDO Connected</text>
<text x="200" y="134.9">Switch</text>
<text x="207.3" y="134.9">JP1</text>
<text x="211.9" y="134.9">if</text>
<text x="214.4" y="134.9">using</text>
<text x="220.7" y="134.9">3V3</text>
<text x="225.4" y="134.9">output</text>
<text x="232.6" y="134.9">U2</text>
<text x="236.3" y="134.9">(K7803-500R3)</text>
<text x="30.3" y="140.1">id_prefix:</text>
<text x="30.3" y="142.1">friendly_name:</text>
<text x="40.2" y="140.1">ratgdov25</text>
<text x="45.2" y="142.1">&quot;RATGDOv2.5&quot;</text>
<text x="30.3" y="144.2">uart_tx_pin:</text>
<text x="30.3" y="146.2">uart_rx_pin:</text>
<text x="30.3" y="148.3">input_obst_pin:</text>
<text x="42.5" y="144.2">D1</text>
<text x="42.5" y="146.2">D2</text>
<text x="45.7" y="148.3">D7</text>
<text x="30.3" y="150.3">status_door_pin:</text>
<text x="30.3" y="152.4">status_obstruction_pin:</text>
<text x="30.3" y="154.4">dry_contact_open_pin:</text>
<text x="46.9" y="150.3">D0</text>
<text x="52.4" y="154.4">D5</text>
<text x="53.4" y="152.4">D8</text>
<text x="30.3" y="156.5">dry_contact_close_pin:</text>
<text x="30.3" y="158.5">dry_contact_light_pin:</text>
<text x="52.1" y="158.5">D3</text>
<text x="52.9" y="156.5">D6</text>
</g>
<g font-size="1.8" fill="#0f0f0f">
<text x="106.9" y="93.6">ESP_TX</text>
<text x="106.9" y="96.2">ESP_RX</text>
</g>
</svg>
